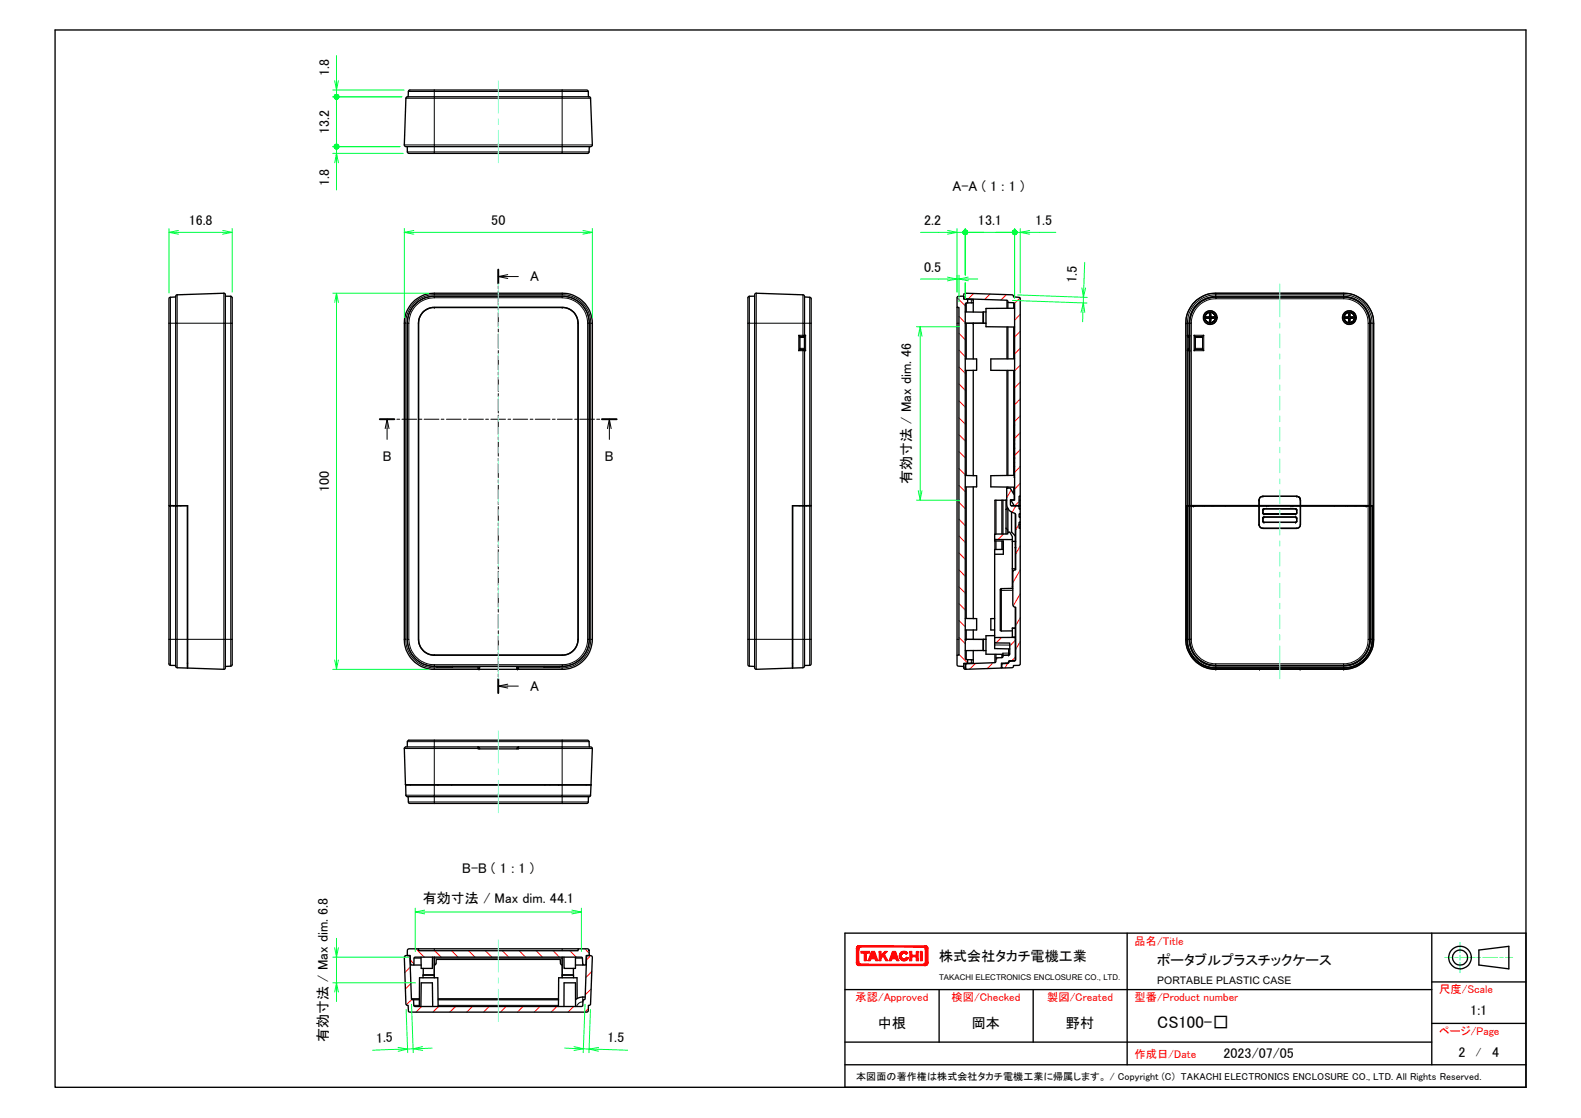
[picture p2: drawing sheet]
<svg xmlns="http://www.w3.org/2000/svg" width="297mm" height="210mm" viewBox="0 0 297 210" stroke-linecap="round" stroke-linejoin="round" font-family="sans-serif">
<g fill="none" stroke="#f00" stroke-width=".19">
<path d="M179.8 55.9l1.6 1.5M180.2 59.4l1.2 1.2M182.9 55.1l-1 1M186 55.2l-1 1.1M189.1 55.3l-1.1 1.1M191.6 56l-1 1M191.7 59.1l-1.1 1M180.2 78.5l1.2 1.2M180.2 75.3l1.2 1.2M180.2 72.1l1.2 1.2M180.2 68.9l1.2 1.2M180.2 65.8l1.2 1.2"/>
<path d="M180.2 62.6l1.2 1.2M191.7 78.1l-1.1 1.1M191.7 74.9l-1.1 1.1M191.7 71.8l-1.1 1M191.7 68.6l-1.1 1.1M191.7 65.4l-1.1 1.1M191.7 62.2l-1.1 1.1M180.2 97.5l1.2 1.2M180.2 94.3l1.2 1.2M180.2 91.2l1.2 1.2M180.2 88l1.2 1.2M180.2 84.8l1.2 1.2"/>
<path d="M180.2 81.6l1.2 1.2M190 92l-.9 1.5M190.9 95l-.7 1.2M191.5 98.4l-.7 1.1M191.5 94.2l-.8 .8M191.7 90.8l-1.1 1.1M191.7 87.6l-1.1 1.1M191.7 84.5l-1.1 1M191.7 81.3l-1.1 1.1M191.7 98.1h.1M180.2 119.7l1.2 1.2M180.2 116.5l1.2 1.2"/>
<path d="M180.2 113.4l1.2 1.2M180.2 110.2l1.2 1.2M180.2 107l1.2 1.2M180.2 103.8l1.2 1.3M180.2 100.7l1.2 1.2M188.1 119.7l-1 1.1M188.5 100.3l-1 1M191.7 111.5l-1.3 2.3M191.7 102.6l-.9 1.4M191.7 116l-.9 1.5M191.7 107l-1.4 2.5M180.2 122.9l1.6 1.6"/>
<path d="M183.3 124.6l-1.1 1.1M186.6 124.5l-1.1 1.1M187.5 123.5l-.4 .5M189.3 124.6l-.5 .9M190.8 120.3l-1.1 1M190.8 123.4l-.7 .7M191.7 120.5l-.9 1.5M78.2 178.2l1.5 1.6M81.7 178.6l1.2 1.2M84.9 178.6l1.2 1.2M88 178.6l1.2 1.2M91.2 178.6l1.2 1.2"/>
<path d="M94.4 178.6l1.2 1.2M97.6 178.6l1.1 1.2M100.7 178.6l1.2 1.2M103.9 178.6l1.2 1.2M107.1 178.6l1.2 1.2M109.9 178.2l.8 .8M111 179.5l-.8 .8M77.1 181.6l-1.1 1.1M77.1 180.3l.7 .7M77.2 184.7l-1 1M77.4 187.7l-1.1 1M79.2 189l-1 1.1"/>
<path d="M82.4 189l-1.1 1.1M85.6 189l-1.1 1.1M88.7 189l-1 1.1M91.9 189l-1 1.1M95.1 189l-1.1 1.1M98.3 189l-1.1 1.1M101.4 189l-1 1.1M104.6 189l-1.1 1.1M107.8 189l-1.1 1.1M109.5 181l.3 .3M110.5 189.5l-.6 .6M111.1 185.8l-1.1 1"/>
<path d="M111.2 182.5l-1.1 1.1"/>
</g>
<g fill="none" stroke="#000" stroke-width=".19">
<path d="M76.3 18.5h5.3v8.7M76.7 17.2h4.9M81.6 17.2v1.3h24v8.7M81.6 16.9v.3M81.6 17.2h24M105.6 17.2v1.3h5.4M105.6 16.9v.3M105.6 17.2h4.9M76 27.2h5.6M76.5 28.5h5.1v.3M81.6 27.2h24M81.6 27.2v1.3h24v.3"/>
<path d="M105.6 27.2v1.3h5.1M105.6 27.2h5.7M33.3 55.4v5.3h-1.3v-4.9M42.1 55.1v5.6M43.3 55.6v5.1h-1.2M81.6 55.4a5.5 5.5 0 0 0-5.4 5.3h-.2M81.6 55.1v.3h24M81.6 55.9v-.2a4.9 4.9 0 0 0-5.1 5M81.6 55.9h24M81.6 55.9a4.8 4.8 0 0 0-4.8 4.8M81.6 55.6h24v.3M81.6 57.7h.1"/>
<path d="M93.6 50.6v2.7M93.6 53.7v.5M93.6 54.7v2.6M93.6 57.7v.6M93.6 58.7v2.6M93.6 51.9h3.8M95.4 51.6l-1.8 .3 1.8 .4M105.6 55.1v.2a5.5 5.5 0 0 1 5.4 5.4M105.6 55.6a5.1 5.1 0 0 1 5.1 5.1h-.3M105.6 55.9a4.8 4.8 0 0 1 4.8 4.8M105.6 57.7h.1M140.8 55.6v5.1h-.3"/>
<path d="M142.1 55.1v5.6M150.9 55.4v5.3h-8.8M152.1 55.8v4.9M181.6 56.9v1.7M182.5 56.2v.7M189.2 56.4v1.5M190.4 56.9v1M226.7 59.5v.3zM227.2 59.5v.1M227.2 59.7v.1M227.2 59.4h.1M227.2 59.9h.1"/>
<path d="M227.3 59h.2M227.4 59.4h.1M227.4 59.9h.1M227.6 59.5v.1M227.6 59.7v.1M228 59.5v.3M228.1 59.5v.3M228.4 55.1v.3h24.1v.2M228.4 55.8h.1M228.4 55.8a4.8 4.8 0 0 0-4.8 4.9M228.4 56.1a4.6 4.6 0 0 0-4.6 4.6h-.2M228.4 55.8h24.1"/>
<path d="M228.4 55.8v.3h24.1M228.4 55.6a5.1 5.1 0 0 0-5 5.1M228.4 55.1a5.6 5.6 0 0 0-5.6 5.6M228.4 55.6v-.1a5.2 5.2 0 0 0-5.3 5.2h-.3M228.4 55.1h.1M228.4 55.6h24.1M228.4 55.1h24.1M252.5 55.1v.3a5.2 5.2 0 0 1 5.2 5.3h-.2M252.5 55.8h.1M252.5 55.8a4.9 4.9 0 0 1 4.9 4.9M252.5 55.6a5.1 5.1 0 0 1 5 5.1M252.5 55.8v.3a4.6 4.6 0 0 1 4.5 4.6"/>
<path d="M252.5 55.1h.1M252.5 55.1a5.6 5.6 0 0 1 5.6 5.6M252.8 59.5v.3M252.9 59.5v.3M253.3 59.5v.1M253.3 59.7v.1M253.4 59.4h.1M253.4 59.9h.1M253.4 59h.2M253.6 59.4h.1M253.6 59.9h.1M253.7 59.5v.1"/>
<path d="M253.7 59.7v.1M254.2 59.5v.3zM31.7 60.7h.3v34.3M42.1 60.7h-8.8v59.4h-1.3M42.1 60.7v59.4M43.6 60.7h-.3v59.4h-1.2M71.3 78.7h2.8M72.7 78.7v3.8M74.6 78.7h.5M75.5 78.7h2.8M76.2 60.7v59.4h-.2M76.5 60.7h.1"/>
<path d="M76.8 60.7h-.3v59.4M76.8 60.7v59.4M78.6 60.7h.1M78.7 78.7h.6M79.7 78.7h2.8M82.9 78.7h.5M83.9 78.7h2.7M87.1 78.7h.5M88.1 78.7h2.7M91.2 78.7h.6M92.2 78.7h2.8M93.6 61.8v.5"/>
<path d="M93.6 62.8v2.6M93.6 65.8v.6M93.6 66.8v2.6M93.6 69.9v.5M93.6 70.9v2.6M93.6 73.9v.6M93.6 74.9v2.7M93.6 78v.5M93.6 79v2.6M95.4 78.7h.5M96.4 78.7h2.7M99.6 78.7h.5"/>
<path d="M100.6 78.7h2.7M103.8 78.7h.5M104.7 78.7h2.8M108 78.7h.5M108.6 60.7h.1M108.9 78.7h2.8M110.4 60.7v59.4M110.7 60.7v59.4M111.3 60.7h-.3v59.4M112.1 78.7h.6M113.1 78.7h2.8M114.5 78.7v3.8"/>
<path d="M142.1 60.7h-1.3v59.4M142.1 60.7v59.4M150.1 63l.4 .2-.2 .2 .2-.2-.2 .2zM150.1 65.9h.8v54.2h-8.8M150.3 65.4h.8M150.3 65.4l.2 .2-.4 .3M150.3 65.4l.2 .3M150.5 65.7h.1M150.5 65.7l-.2-.3-.2 .5M150.5 65.7h.4M150.9 63.2h-.4M150.9 63h.2l-.2 .2z"/>
<path d="M150.9 63.2h.2v2.5h-.2M150.9 63.2h.1M150.9 65.7h.1M151.1 63.4h-.8v2M151.1 63h.3v2.9h-.3M152.1 60.7h-1.2v2.3h-.8v2.9M152.1 60.7h.3M152.1 60.7v34.3M179.8 60.7h.4M181.4 60.7h.2M181.6 60.7v6.7M181.6 69.6v19.7"/>
<path d="M181.6 60.7h3.6M189.2 61.4v6M189.2 69.6v19.7M190.4 61.4v6M190.4 69.6v19.7M222.8 60.7h.1M222.8 60.7v59.4M223.1 63l.2 .4zM223.1 65.9v54.2h-.3M223.3 63.2v.2M223.3 65.7v-.3l-.2 .5M223.3 65.7h.1"/>
<path d="M223.3 63.4h.2M223.3 65.7l-.2 .2M223.3 63.4v2.3M223.3 63.2h.2M223.3 65.4h.2M223.3 63.2h.1M223.4 65.7h.1M223.4 60.7h-.3v5.2M223.4 60.7l.1 5.2h-.1M223.4 65.9v54.2M223.5 60.7h.1M223.5 65.6l-.2 .1"/>
<path d="M223.6 60.7v34.3M223.8 60.7v34.3M224.3 63h1.9v2.9h-1.9zM224.5 63.2h.1M224.5 65.6h.1M224.5 65.4l.1 .2M224.5 63.4h.1M224.6 63.2h1.1M224.6 65.6l1.1 .1M224.6 63.2v.2M224.6 63.4v2h1.3M225.7 63.2l.3 .2v2"/>
<path d="M225.7 63.2l.2 .1v2.1M225.7 63.2h.1M225.7 65.7l.3-.3 .2 .5zM225.7 63.2h-1.2v2.5h1.2M225.9 65.4h.1M225.9 65.4l-.2 .3M226.2 63l-.5 .2M226.2 63l-.2 .4h-1.4M227.3 60.3h.2M253.4 60.3h.2M257.5 60.7v59.4h.3v-59.4h.3M258.1 60.7h.1"/>
<path d="M258.1 60.7v59.4M32 95v25.1M32.8 95h.1M33.7 95h.1M34.1 95h.1M72.4 80.5l.3-1.8 .4 1.8M93.6 82v.6M93.6 83v2.7M93.6 86.1v.5M93.6 87.1v2.6M93.6 90.1v.6M93.6 91.1v2.6"/>
<path d="M93.6 94.2v.5M93.6 95.1v2.7M93.6 98.2v.6M93.6 99.2v2.6M114.1 80.5l.4-1.8 .3 1.8M150 95h.1M150.4 95h.1M151.3 95h.1M152.1 95v25.1h.3M181.6 91.5v24.7M186.9 94v6.3M188.2 94v6.3"/>
<path d="M189.2 91.5v.2M190.4 91.5v1.2M190.4 93.9h.1M190.6 83.8h.1M190.6 80.2h.1M190.6 89.3h.1M190.6 84.7h.1M191.5 93.9h.2M191.5 98.5h.2M223.6 95v25.1h.2v-25.1M224 95h.1M224.2 95h.1"/>
<path d="M224.4 95h.1M224.6 95h.1M236.6 93.9h.1M236.6 98.5h.1M237.3 93.2h.1M237.3 96.3h.1M237.3 97.3h.1M237.3 97.9h.1M237.3 95.8h.1M237.3 99.2v.1M237.5 97.1h.1M237.5 98.1h.1"/>
<path d="M237.5 95.6h.1M237.5 96.5h.1M238.3 95h4.2M243.4 98.1h.1M243.4 97.1h.1M243.4 96.5h.1M243.4 95.6h.1M243.6 93.2h.1M243.6 97.9h.1M243.6 97.3h.1M243.6 96.3h.1M243.6 95.8h.1"/>
<path d="M243.6 99.2v.1M244.3 93.9h.1M244.3 98.5h.1M256.2 95h.1M256.4 95h.1M256.5 95h.1M256.7 95h.1M256.9 95h.1M257 95v25.1M257 95v-34.3h.3v34.3M257.3 95v25.1M93.6 102.3v.5"/>
<path d="M93.6 103.3v2.6M93.6 106.3v.6M93.6 107.3v2.6M93.6 110.4v.5M93.6 111.4v2.6M93.6 114.4v.6M93.6 115.4v2.6M93.6 118.5v.5M93.6 119.5v2.6M181.6 118.3v1.8M186.9 101.6v1.6M188.1 110.6v.3h-.2"/>
<path d="M188.2 101.6v1.6M190.2 110.2h.1M190.2 118h.6M190.3 110.9h-2.2v7.6M190.8 102.9h.1M31.7 120.1h.3M32 120.1v4.9M42.1 120.1v5.6M42.1 120.1h-8.8v5.3M43.6 120.1h-.3v5M76.2 120.1a5.4 5.4 0 0 0 5.4 5.3v.3M76.5 120.1h.1"/>
<path d="M76.5 139.3h5.1v1.3M76.8 120.1a4.8 4.8 0 0 0 4.8 4.7M76.8 120.1h-.2a5 5 0 0 0 4.1 5l.9 .1M78.6 120.1h.1M81.6 125.4h8.2M81.6 124.8v.3l24 .1M81.6 139v.3h24v1.3M81.6 124.8h24M81.6 123v.1M89.8 125.4h.3l-.1 .2M89.8 125.4v.3M89.8 125.2v.2"/>
<path d="M90.1 125.4h.1M90.1 125.2v.2M93.6 122.5v.6M93.6 123.5v2.6M93.6 126.6v.5M93.6 127.5v2.7M93.6 128.9h3.8M95.4 128.5l-1.8 .4 1.8 .3M97.1 125.4h.3v.3M97.1 125.4l.1 .2M97.1 125.4h.1M97.1 125.2v.2"/>
<path d="M97.4 125.2v.2h8.2v.3M105.6 124.8a4.8 4.8 0 0 0 4.8-4.7h.2a4.8 4.8 0 0 1-5 5zM105.6 139v.3h5.1M105.6 123v.1M108.6 120.1h.1M110.7 120.1h.1M111.3 120.1h-.3a5.3 5.3 0 0 1-5.4 5.3M140.5 120.1h.3M140.8 120.1v5M140.8 120.1h1.3M142.1 120.1v5.6M152.1 125v-4.9h-1.2v5.3"/>
<path d="M179.8 120.1h.4M181.1 125.4h.3v.3M181.4 120.1h.2M181.4 124.7v.7M181.6 120.1h3.6M181.6 122.2v1.7M181.6 120.1h.1M182.5 123.9v.6M186.9 121.1l2.8 .1M186.9 122.9v1.6M188.2 122.9v.6M189.3 124.5v.1"/>
<path d="M189.5 123h.1M189.5 123l-1.1 .1M189.5 122.7a.19 .19 0 0 1 .2 .2 .19 .19 0 0 1-.2 .1zM189.5 121.9v.8h-1.1M189.7 124.1v.1M190.6 124.1v.1M190.8 120.1h.1M222.8 120.1h.1M222.8 120.1a5.6 5.6 0 0 0 5.6 5.6M223.4 120.1h-.2a5.2 5.2 0 0 0 5.2 5.3v.3M223.4 120.1a5 5 0 0 0 5 5M223.5 120.1a5 5 0 0 0 4.9 4.9"/>
<path d="M223.8 120.1a4.6 4.6 0 0 0 4.6 4.6v.3M228.4 125.1h24.1M228.4 125.7h.1M228.4 125.1v.3h24.1v.3M228.4 125h.1M228.4 125.7h8.2M228.4 124.7h24.1v.3M228.4 125h24.1M236.6 125.7h.1M244.2 125.7h.1M244.3 125.7h.1M252.5 125h.1"/>
<path d="M252.5 125.7h.1M257.3 120.1h.1M257.3 120.1h-.3a4.6 4.6 0 0 1-4.5 4.6M257.3 120.1a4.9 4.9 0 0 1-4.8 4.9M257.5 120.1a5 5 0 0 1-5 5M258.1 120.1h-.3a5.2 5.2 0 0 1-5.3 5.2v-.2M258.1 120.1h.1M258.1 120.1a5.6 5.6 0 0 1-5.6 5.6h-8.2M76 140.6h5.6M76.3 149.4h5.3v1.2M76.7 150.6h4.9M81.6 150.6h24"/>
<path d="M81.6 140.6v8.8h24v1.2M81.6 140.6l8.2 .1M81.6 150.6v.3M89.8 140.3a.2 .2 0 0 0 0 .3 .2 .2 0 0 0 .3 0M97.4 140.3v.1a.19 .19 0 0 1 0 .2 .19 .19 0 0 1-.3 0M103.3 147.4h.1M105.6 140.6l-8.2 .1M105.6 140.6h5.7M105.6 150.6v.3M105.6 140.6v8.8h5.4M105.6 150.6h4.9M77.8 180h1.3"/>
<path d="M81.6 179.8v.2M81.6 180h.1M81.6 180h24M81.6 178.2v.4M81.6 180v3.6M105.6 179.8v.2M105.6 178.2v.4M105.6 180v3.6M108.1 180h1.3M77.3 187.6h1.5M77.7 188.8h1.1M82.3 187.6h22.6"/>
<path d="M82.3 188.8h22.6M109.5 187.3v.9M109.5 188.2h-.5l-.3 .3-.4 .5"/>
<circle cx="151" cy="65.8" r=".16"/>
<circle cx="223.2" cy="65.8" r=".15"/>
<circle cx="223.3" cy="63.1" r=".16"/>
</g>
<g fill="none" stroke="#000" stroke-width=".25">
<path d="M10.3 5.6h276.4v198.6h-276.4zM76.4 18.2h33.8a.56 .56 0 0 1 .8 .3l.3 8.7a.75 .75 0 0 1-1 .3h-31a9.8 9.8 0 0 1-3.3-.1l.3-8.9zM76.7 18.2v-1.1l.3-.2h33.3l.2 .3 .1 1M76.5 27.5v1l.3 .3h33.6l.3-.2v-1.1M33 55.8l-1.1 .1-.2 .2v38.9h1.6M42.3 55.6l1.2 .1 .1 .2v68.9l-.1 .3-1.2 .1M77.6 56.7a5.6 5.6 0 0 1 4-1.6h24a5.7 5.7 0 0 1 5.7 5.6v59.4a5.7 5.7 0 0 1-5.7 5.6h-24a5.6 5.6 0 0 1-5.6-5.6v-59.4a5.4 5.4 0 0 1 1.6-4zM78 57.1a5 5 0 0 1 3.6-1.5h24a5.1 5.1 0 0 1 5.1 5.1v59.4a5.1 5.1 0 0 1-5.1 5.1h-24a5.1 5.1 0 0 1-5.1-5.1v-59.4a4.9 4.9 0 0 1 1.5-3.6zM79.5 58.6l.8-.6 1-.3h24.3a2.96 2.96 0 0 1 3 3v59.4a3 3 0 0 1-3 3h-24a2.96 2.96 0 0 1-3-3v-59.4l.2-1zM79.5 58.6l1.1-.7 1-.2h24a2.93 2.93 0 0 1 3 3v59.4a2.96 2.96 0 0 1-3 2.9h-24a3 3 0 0 1-3-2.9v-59.4l.2-1zM141.8 55.6l-1.1 .1-.2 .2v68.9l.2 .3 1.1 .1M151.1 55.8l1.1 .1 .2 .2v38.9h-1.3"/>
<path d="M179.8 57.7v65.4M179.9 55.7l1.2-.1v.6h.7v.7h-.3l-.1 .2v66.6l.2 .2h.2v.7h-.7v.6l-1.1-.1-.2-.3v-1.7l.4-.1v-65.3h-.4zM181.1 55.2l9.1 .2 .2 .1v.3h1l.3 .2v37.2h-.2v1.8h-1l-.6-1.1h.7v-36.9l-.2-.1-1-.1-.1-.3-.1-.1-8.1-.3zM181.4 58.6h3.3v2.1h-3.3M181.8 56.2h1.1v.7M182.9 56.9h-1.1M182.9 56.2h.1M182.9 56.9v1.7M185.2 58.6h-.4v2.1h.4M189.4 56.8v1.1M190.6 57.9h-5.4v3.5h5.4M226.7 59.8h.1"/>
<path d="M226.7 59.8h.5l.1 .5v-.3M226.7 59.5h.1M226.7 59.5l.3 .1M227 59.7l-.3 .1M227 59.6v.1M227 59.7l.3 .1v.2M227.3 59v.3M227.3 58.9v.1M227.3 58.9l-.1 .6h-.5M227.3 59.3v.2l-.3 .1M227.3 59.3h.1M227.4 59.3l.1 .2 .3 .1"/>
<path d="M227.5 59l-.1 .3M227.5 58.9v.6h.6l-.4 .1M227.5 58.9v.1M227.7 59.7l.4 .1h-.6v.5l-.1-.3M227.8 59.6v.1M227.8 59.7l-.3 .1-.1 .2M253.1 59.6v.1M253.1 59.7l-.3 .1h.5l.1 .5v-.3M253.1 59.7l.3 .1v.2M253.4 58.9v.1M253.4 58.9l-.1 .6h-.5l.3 .1M253.4 59v.3"/>
<path d="M253.4 59.3h.2M253.4 59.3v.2l-.3 .1M253.6 59.3v.2l.3 .1M253.6 59v.3M253.6 58.9v.1M253.6 58.9v.5l.6 .1M253.9 59.6v.1M253.9 59.7l-.3 .1v.2M253.9 59.7l.3 .1M254.2 59.8h.1M254.2 59.5h.1M254.2 59.5l-.3 .1"/>
<path d="M254.2 59.8h-.6v.5v-.3M150.5 65.6h.6M150.5 63.2h.6M150.9 65.7l.2 .2M151.1 63l-.2 .2M151.1 63v-7a.45 .45 0 0 0-.2-.6l-9-.3a15.5 15.5 0 0 0-.1 4.2v65.8a.4 .4 0 0 0 .3 .6l8.8-.3a.71 .71 0 0 0 .2-.9v-58.6M151.1 63h.1M151.1 65.7h.1M151.1 65.9h.1M151.1 63.2h.1M151.1 63.2v2.5M151.1 65.7l.3 .2"/>
<path d="M151.4 63l-.3 .2M181.4 67.4h2.1v2.2h-2.1M182.9 60.7h.1M182.9 60.7v6.7M182.9 69.6v19.7M189.4 61.4v6M189.4 69.6v19.7M190.6 67.4h-4.4v2.2h4.4M190.6 79.8v3.6M223.5 65.9h.1M223.5 63v-2.3a4.9 4.9 0 0 1 4.9-4.9h24.1a5 5 0 0 1 4.9 4.9v59.4a4.9 4.9 0 0 1-4.9 4.9h-24.1a4.9 4.9 0 0 1-4.9-4.9v-54.2M223.5 63h.1"/>
<path d="M223.5 65.8v.1M223.5 63v2.9M224.3 63l.2 .2v2.5l-.2 .2M227.3 60h.1M253.4 60h.2M32.6 95h.1M32.7 95h.1M33 95h2.2v30.5l-1.9-.1a1.02 1.02 0 0 1-.3-1.2zM33.3 95h2v30.5l6.8 .2a.73 .73 0 0 0 .2-1v-69.2a.31 .31 0 0 0-.2-.4l-8.8 .3-.3 .2v39.4h-1.3v29.2a.61 .61 0 0 0 .3 .8h1M33.9 95h.1M150.2 95h.1M150.9 95h-2v30.5"/>
<path d="M150.9 95h.2M151.1 95h1.3v29.2a.61 .61 0 0 1-.3 .8h-1M151.5 95h.1M151.6 95h.1M181.4 89.3h2.1v2.1l-2.1 .1M182.9 91.5v24.7M186.9 94h.2M187.1 94v6.3M188.4 94h-1.3M188.4 94v6.3M189 93.9h.1M189 93.9v1.8"/>
<path d="M189 99.2v1.1M189 93.9l-.6 .1M189 95.7v3.5M189 99.2l.4 .4M189.1 91.7h.7l.8 1.3v.9h-.8l.1 1 .2 .1h1.4v.6h.2v.9h-.2v.6h.2v1h-.2v1.1l.2 .1v25.5l-.3 .2h-1v.2l-.2 .2-2 .1v-.8l1.2-.1 .3-.4 1-.1 .1-.3v-9.7l-.4-.2-.1-.4v-5.9l.1-.4 .4-.2v-10.5a2.02 2.02 0 0 1-1.7-1.9zM189.3 95.4l-.3 .3M189.4 91.5v.2M189.4 95.5v4.4M189.8 93.9h.1M190.1 95h.1M190.1 96.2v3.7l.7 .7M190.1 95h.4"/>
<path d="M190.6 89.3h-4.4v2.1l4.4 .1M190.6 84.2h.1M190.6 83.4h.1M190.6 87.6h.1M190.6 86.8h.1M190.6 85.4h.1M190.6 85.9h.1M190.6 86h.1M190.6 86.2h.1M190.6 85.2h.1M190.6 85.3h.1M190.6 84.3h.1"/>
<path d="M190.6 85.1h.1M190.6 82.7h.1M190.6 81.9h.1M190.6 83.4v.8M190.6 84.3v5.3M190.6 84.2v.1M190.8 95h.1M190.8 96.5v5.2M191.5 95h.2v.6M191.7 93.2v1.8h-.2M191.7 98.1v1.2M191.7 96.5v.6"/>
<path d="M223 95h34.9M223 95h.1M223 95v25.1a5.4 5.4 0 0 0 5.4 5.4h24.1a5.4 5.4 0 0 0 5.4-5.4v-25.1M223 95h.4M223.8 95h-.3h33.9h-.4M223.9 95h.3M223.9 95h.1M224 95h.2M224.2 95h.1M224.2 95h.4h-.2M226 95h2.1M226 95h.1"/>
<path d="M226.3 95h.1M227.7 95h.1M228.1 95h.1M230.2 95h7.8M230.2 95h.1M236.6 95h.1M236.6 95v3.5M236.6 93.9v1.1M236.6 98.5l.2 .6 .5 .1h6.5l.4-.2 .1-.5M237.3 97.2l6.1-.1 .2 .2v.6l-.2 .2h-5.9l-.2-.1zM237.5 96.5h5.9h-5.9M237.5 96.5l-.2-.1v-.7l.1-.1h6.1l.1 .2v.5l-.2 .2"/>
<path d="M238 95h.1M238.3 95h.1M242.5 95h.1M242.9 95h.1M243.6 93.2h-6.3l-.6 .3-.1 .4M243.6 93.2l.6 .3 .1 .4-.1-.4zM244.3 93.9v1.1h-7.7v-1.1M244.3 95h.1M244.3 98.5l-.1 .5-.6 .3h-6.3l-.6-.3-.1-.5M244.3 95v3.5M250.7 95h.1M252.8 95h2.1"/>
<path d="M252.8 95h.1M253.2 95h.1M254.6 95h.1M256.4 95h-.2h.5M256.5 95h.2M256.7 95h.2M256.7 95h.1M256.9 95h.1h-.3M256.9 95h.1M257.5 95h.4M257.9 95h.1M181.4 116.2h2.1v2.1h-2.1"/>
<path d="M182.9 118.3v1.8M186.9 100.3h2.5v-.4h.3l.5 .9v.5h-3.3zM186.9 104.1v15.6M186.9 101.3v.3h1.6v2.5h-1.6M186.9 119.4h-1.7v3.5h3.2M186.9 116.2h-.7v2.1h.7M187.1 101.6v1.6M188.4 101.6v1.6M188.5 103.2h-1.6v.9M190.2 101.3v.4M190.2 110.5h.1M190.2 101.7h.6"/>
<path d="M190.2 106.8h.6M190.2 119.7h.1M190.2 101.7v5.1M190.2 110.5l-2.1 .1-.2 .1v7.7l.2 .1h2.1M190.2 106.8v3.7M190.2 119.7h.6M190.8 114.1v3.9M190.8 119.7h.1M190.8 101.7v1.1M190.8 118v1.7M190.8 102.8h.1M190.8 101.7h.1"/>
<path d="M190.8 118h-.6v1.7M190.8 102.8v4.2M35.2 124.6h.1M82.1 125.2v.1h2.9M85 125.2v.1M90 125.6l-.2 .1M90 125.6h.1M90.1 125.2l-.1 .4M97.1 125.2l.1 .4M97.2 125.6h.1M97.2 125.6l.2 .1M102.2 125.3h2.9v-.1v.1"/>
<path d="M102.2 125.2v.1M102.3 125.2l-.1 .1M148.9 124.6h.1M181.1 125.2v.4l.3 .1M181.1 124.7h.3M181.4 120.1h3.3v2.1h-3.3M181.4 124.7l5.6-.3 .1-.9h1.2l.1-.4 1.2-.1 .1-2.2h-2.8v-1.1h3.9v4.3l-.2 .1h-.9l-.4 .4-1.2 .1v.9l-6.7 .2zM181.8 123.9h1.1M182.9 123.9v.6l-1.1 .1M182.9 122.2v1.7M185.2 120.1h-.4v2.1h.4M186.9 120.8v1l2.8 .1"/>
<path d="M187.1 122.9v.6M188.2 124.6v.1M188.4 122.7v.4M188.4 123.1h.1M189 124.5v.1M189.6 124.2v.1M236.6 125.7h15.9a5.6 5.6 0 0 0 5.6-5.6v-59.4a5.6 5.6 0 0 0-5.6-5.6h-24.1a5.6 5.6 0 0 0-5.6 5.6v59.4a5.6 5.6 0 0 0 5.6 5.6h8.3M76.2 147.4l-.2-7a9.8 9.8 0 0 1 3.3-.1h31.4a.45 .45 0 0 1 .6 .3l-.3 6.8M76.2 147.4h.1M76.2 147.4h34.8M76.5 140.3l.1-1.1 .2-.2h28.8h4.9l.2 .3v1M76.7 149.6v1.1l.3 .2h33.3l.2-.2 .1-1.1"/>
<path d="M77.1 147.4h.1M82.2 147.4h.1M82.3 147.4h.1M84.9 147.4h.1M89.8 140.3l.3 .2v.2M89.8 140.7h7.6M97.4 140.3l-.2 .1-.1 .3M102.4 147.4h.1M104.9 147.4h.1M105 147.4h.1M110.1 147.4h.1M111 147.4h.1"/>
<path d="M111 147.4v2a.69 .69 0 0 1-1 .2h-33.5l-.2-.2-.1-2M76 179.6l.2-.1h.8l.3 8.1 .4 .2v1l.3 .2h31.3l.2-.1v-1.1l.4-.1v-.1l.3-8.1h.8l.3 .3-.3 8.9-.4 .1-.1 1.1-.2 .2h-33.4l-.2-.3v-1h-.3l-.1-.2zM76.6 178.3l2-.1v.4h30v-.4h1.8l.3 .2v1.1h-.6v1.8h-.6l-.1-1.3-.2-.2h-31.2l-.2 .2v1.3h-.7v-1.8h-.6zM78.6 178.2h30M79.1 179.8v2.1h2.1l.1-2.1M81.6 179.8v3.3h-2.1v-1.2M105.6 179.8v3.3h2.1v-1.2M106 179.8v2.1h2.1v-2.1M211.8 175.3v24.7M269 175.3v24.7M277.9 178.4l5.6-.7v4.3l-5.6-.7zM286.7 175.3h-128v28.9h128"/>
<path d="M77.7 187.8h1.1M77.8 181.3h1.3M78.8 189v-5.4h3.5v5.4M79.1 189v-4.4h2.1l.1 4.4M79.5 183.6v-.4h2.1v.4M81.6 181.3l.3-.2 .1-.9h23.3v.8l.3 .3M82.3 187.8h22.6M105.6 183.6v-.4h2.2v.4M106 189v-4.4h2.1v4.4M108.1 181.3h1.4M108.4 187.5v-3.9h-3.4l-.1 5.4M109.9 187.3h-1l-.8 .5"/>
<path d="M158.7 195.7h110.3M158.7 185.9h110.3M158.7 200h128M176.4 185.9v9.8M194.1 185.9v9.8M269 192.2h17.7M269 184.4h17.7"/>
<circle cx="227.4" cy="59.7" r="1.23"/>
<circle cx="227.4" cy="59.7" r="1.29"/>
<circle cx="227.4" cy="59.7" r=".99"/>
<circle cx="253.5" cy="59.6" r="1.28"/>
<circle cx="253.5" cy="59.7" r="1.24"/>
<circle cx="253.5" cy="59.6" r="1"/>
<circle cx="274.3" cy="179.9" r="1.41"/>
<circle cx="274.3" cy="179.9" r="2.12"/>
</g>
<g fill="#f00" stroke="#f00" stroke-width=".19">
<path d="M173.8 178.3l.5 2.6-.5-.2z"/>
<path d="M173.8 180.7l.5 .2-.5-.1z"/>
<path d="M173.8 180.8l.5 .1h-.5z"/>
<path d="M173.8 180.9h.5v.1z"/>
<path d="M173.7 181h.6z"/>
<path d="M173.7 181h.6v.1z"/>
<path d="M173.7 181l.6 .1z"/>
<path d="M173.5 181.1h.8z"/>
<path d="M173.4 181.1l.7 .2z"/>
<path d="M173.5 181.1l.7 .1-.1 .1z"/>
<path d="M173.5 181.1h.8l-.1 .1z"/>
<path d="M173.4 181.1l.7 .2-.3 .1z"/>
<path d="M161.8 181.1h11.6l.4 .3z"/>
<path d="M161.4 181.4l.4-.3 12 .3z"/>
<path d="M161.1 181.3l.7-.2-.4 .3z"/>
<path d="M161.1 181.3l.3 .1z"/>
<path d="M161.1 181.3l.7-.2z"/>
<path d="M161 181.2l.7-.1-.6 .2z"/>
<path d="M161 181.1h.7l-.7 .1z"/>
<path d="M161 181.1h.7z"/>
<path d="M161 181.1h.6z"/>
<path d="M160.9 181h.6l-.5 .1z"/>
<path d="M160.9 181h.6z"/>
<path d="M160.9 180.9h.6l-.6 .1z"/>
<path d="M160.9 180.9l.5-.1 .1 .1z"/>
<path d="M160.9 180.9l.5-.2v.1z"/>
<path d="M161.4 178.3v2.4l-.5 .2z"/>
<path d="M160.9 178.1l.5 .2-.5 2.6z"/>
<path d="M160.9 178.1l.5 .1v.1z"/>
<path d="M160.9 178.1h.6l-.1 .1z"/>
<path d="M160.9 178l.6 .1h-.6z"/>
<path d="M160.9 178h.6z"/>
<path d="M161 177.9l.5 .1h-.6z"/>
<path d="M161 177.9h.6z"/>
<path d="M161 177.9h.7z"/>
<path d="M161.1 177.7l.7 .2z"/>
<path d="M161 177.8l.1-.1 .6 .2z"/>
<path d="M161 177.8l.7 .1h-.7z"/>
<path d="M161.1 177.7l.3-.1 .4 .3z"/>
<path d="M161.4 177.6l12 .3h-11.6z"/>
<path d="M161.4 177.6h12.4l-.4 .3z"/>
<path d="M173.4 177.9l.4-.3 .3 .1z"/>
<path d="M173.8 177.6l.3 .1z"/>
<path d="M173.4 177.9l.7-.2z"/>
<path d="M173.5 177.9l.6-.2 .1 .1z"/>
<path d="M173.5 177.9l.7-.1 .1 .1z"/>
<path d="M173.5 177.9h.8z"/>
<path d="M173.6 177.9h.7z"/>
<path d="M173.7 178l.6-.1v.1z"/>
<path d="M173.7 178h.6z"/>
<path d="M173.8 178.1l.5-.1v.1z"/>
<path d="M173.8 178.1h.5l-.5 .1z"/>
<path d="M173.8 178.2l.5-.1-.5 .2z"/>
<path d="M173.8 178.3l.5-.2v2.8z"/>
<path d="M161.1 177.7l.3-.1z"/>
<path d="M173.8 181.4l.3-.1z"/>
<path d="M162.8 179l.6-.3v.3z"/>
<path d="M161.8 178.7h1.6l-.6 .3z"/>
<path d="M161.8 178.7l1 .3h-.4z"/>
<path d="M161.8 178.7l.6 .3h-.6z"/>
<path d="M162.4 179l.4 1.4h-.4z"/>
<path d="M162.4 179h.4v1.4z"/>
<path d="M163.8 179.7h.5l.1 .4z"/>
<path d="M164.3 179.7l.6 .7-.5-.3z"/>
<path d="M164.3 178.7l.6 1.7-.6-.7z"/>
<path d="M163.7 178.7l.3 .4-.2 .6z"/>
<path d="M163.7 178.7l.1 1-.7 .7z"/>
<path d="M163.8 179.7l-.1 .4-.6 .3z"/>
<path d="M163.1 180.4l.6-.3-.2 .3z"/>
<path d="M163.7 178.7h.6l-.3 .4z"/>
<path d="M164.3 178.7v1l-.3-.6z"/>
<path d="M163.8 179.7l.6 .4h-.7z"/>
<path d="M164.4 180.1l.5 .3h-.4z"/>
<path d="M166.2 179.3l.2 1.1-.5-.8z"/>
<path d="M165.5 179.4l.7-.1-.3 .3z"/>
<path d="M165.5 179.4l.4 .2-.4 .4z"/>
<path d="M165.5 179.4v.6l-.3 .4z"/>
<path d="M165.5 180v.4h-.3z"/>
<path d="M166.2 179.3l.7 1.1h-.5z"/>
<path d="M166.2 178.7h.5l-.5 .6z"/>
<path d="M166.2 178.7v.6l-.7 .1z"/>
<path d="M165.2 178.7h.3v.7z"/>
<path d="M165.2 178.7l.3 .7-.3 1z"/>
<path d="M167.7 179.7h.5l.1 .4z"/>
<path d="M168.2 179.7l.7 .7-.6-.3z"/>
<path d="M168.3 178.7l.6 1.7-.7-.7z"/>
<path d="M167.7 178.7l.3 .4-.3 .6z"/>
<path d="M167.7 178.7v1l-.7 .7z"/>
<path d="M167.7 179.7l-.1 .4-.6 .3z"/>
<path d="M167 180.4l.6-.3-.1 .3z"/>
<path d="M167.7 178.7h.6l-.3 .4z"/>
<path d="M168.3 178.7l-.1 1-.2-.6z"/>
<path d="M167.7 179.7l.6 .4h-.7z"/>
<path d="M168.3 180.1l.6 .3h-.4z"/>
<path d="M170.2 179.2l.4-.2z"/>
<path d="M170.5 178.9l.1 .1-.4 .2z"/>
<path d="M170.2 179.2l.3-.3z"/>
<path d="M170.4 178.9h.1l-.3 .3z"/>
<path d="M170.4 178.9l-.2 .3z"/>
<path d="M170.3 178.8l-.1 .4z"/>
<path d="M170.3 178.8l-.2 .3z"/>
<path d="M170.2 178.7l.1 .1-.2 .2z"/>
<path d="M170.2 178.7l-.2 .3z"/>
<path d="M170.1 178.7l-.1 .3z"/>
<path d="M170 178.7v.3z"/>
<path d="M169.9 178.7h.1l-.1 .3z"/>
<path d="M169.9 178.7v.3z"/>
<path d="M169.8 178.7h.1v.3z"/>
<path d="M169.8 178.7l.1 .3z"/>
<path d="M169.8 178.7v.3z"/>
<path d="M169.7 178.7l.1 .3z"/>
<path d="M169.6 178.7h.1l.1 .3z"/>
<path d="M169.6 178.7l.1 .3z"/>
<path d="M169.5 178.7l.2 .3z"/>
<path d="M169.5 178.7l.1 .3z"/>
<path d="M169.5 178.8v-.1l.1 .3z"/>
<path d="M169.5 178.8l.1 .3z"/>
<path d="M169.4 178.8l.2 .3z"/>
<path d="M169.4 178.8l.1 .3z"/>
<path d="M169.3 178.8l.2 .3z"/>
<path d="M169.3 178.8l.2 .4z"/>
<path d="M169.3 178.8l.2 .4-.3-.3z"/>
<path d="M169.2 178.9l.3 .3z"/>
<path d="M169.2 179l.3 .2z"/>
<path d="M169.1 179l.4 .2z"/>
<path d="M169.1 179l.3 .3z"/>
<path d="M169.1 179l.3 .3-.3-.1z"/>
<path d="M169.1 179.2l.3 .1z"/>
<path d="M169 179.2l.4 .1z"/>
<path d="M169 179.2l.4 .2z"/>
<path d="M169 179.3l.4 .2z"/>
<path d="M169 179.3l.4 .2-.4-.1z"/>
<path d="M169 179.4l.4 .1z"/>
<path d="M169 179.4l.4 .1h-.4z"/>
<path d="M169 179.5h.4z"/>
<path d="M168.9 179.6l.5-.1z"/>
<path d="M168.9 179.6h.5l-.4 .1z"/>
<path d="M169 179.7l.4-.1z"/>
<path d="M169 179.7h.4l-.4 .1z"/>
<path d="M169 179.8l.4-.1z"/>
<path d="M169 179.9l.4-.1z"/>
<path d="M169 179.9l.4-.1-.4 .2z"/>
<path d="M169 180l.4-.2z"/>
<path d="M169 180l.4-.2-.3 .2z"/>
<path d="M169.1 180l.3-.2z"/>
<path d="M169.1 180l.3-.1z"/>
<path d="M169.1 180.1l.4-.2z"/>
<path d="M169.1 180.1l.4-.2-.3 .3z"/>
<path d="M169.5 179.9l-.3 .3z"/>
<path d="M169.2 180.2l.3-.2z"/>
<path d="M169.5 180l-.2 .2z"/>
<path d="M169.3 180.2l.2-.2-.1 .3z"/>
<path d="M169.5 180l-.1 .3z"/>
<path d="M169.6 180l-.2 .3z"/>
<path d="M169.6 180l-.1 .4-.1-.1z"/>
<path d="M169.6 180l-.1 .4z"/>
<path d="M169.6 180.1l-.1 .3z"/>
<path d="M169.7 180.1l-.1 .3h-.1z"/>
<path d="M169.7 180.1l-.1 .3z"/>
<path d="M169.7 180.1v.3z"/>
<path d="M169.8 180.1l-.1 .3z"/>
<path d="M169.8 180.1v.4l-.1-.1z"/>
<path d="M169.8 180.1v.4z"/>
<path d="M169.8 180.1l.1 .4z"/>
<path d="M169.9 180.1l.1 .3-.1 .1z"/>
<path d="M169.9 180.1l.1 .3z"/>
<path d="M170 180.1v.3z"/>
<path d="M170 180.1l.1 .3z"/>
<path d="M170 180.1l.2 .3h-.1z"/>
<path d="M170 180.1l.2 .3z"/>
<path d="M170.1 180l.2 .3z"/>
<path d="M170.1 180l.3 .3z"/>
<path d="M170.2 180l.2 .3z"/>
<path d="M170.2 180l.3 .2-.1 .1z"/>
<path d="M170.2 180l.3 .2z"/>
<path d="M170.2 179.9l.3 .3z"/>
<path d="M170.3 179.9l.2 .3z"/>
<path d="M170.3 179.9l.3 .2-.1 .1z"/>
<path d="M170.3 179.8l.3 .3z"/>
<path d="M170.3 179.8l.3 .2z"/>
<path d="M170.3 179.8l.4 .1-.1 .1z"/>
<path d="M170.3 179.8l.4 .1z"/>
<path d="M170.9 178.7h.4v.7z"/>
<path d="M170.9 178.7l.4 .7-.4 1z"/>
<path d="M171.3 179.4v.3l-.4 .7z"/>
<path d="M171.3 179.7v.7h-.4z"/>
<path d="M171.3 179.4l.8 .3h-.8z"/>
<path d="M171.3 179.4h.8v.3z"/>
<path d="M172.1 179.4l.4 1-.4-.7z"/>
<path d="M172.5 178.7v1.7l-.4-1z"/>
<path d="M172.1 179.7l.4 .7h-.4z"/>
<path d="M172.1 178.7h.4l-.4 .7z"/>
<path d="M172.9 178.7h.4v1.7z"/>
<path d="M172.9 178.7l.4 1.7h-.4z"/>
</g>
<path d="M271.5 179.8h1.4M273.3 179.8h.7M274.3 177v1.9M274.3 179.4v.9M274.3 179.8h2.8M277.5 179.8h.7M278.6 179.8h2.8M281.7 179.8h.7M282.8 179.8h1.4M274.3 180.8v1.9" fill="none" stroke="#0ff" stroke-width=".19"/>
<path d="M93.6 50.6v2.7M71.3 78.7h2.8M113.1 78.7h2.8M93.6 127.5v2.7" fill="none" stroke="#000" stroke-width=".36"/>
<g fill="none" stroke="#00ff3f" stroke-width=".19">
<path d="M62.5 16.9h13.4M62.5 18.2h13M62.9 15.2l.3 1.7 .4-1.7M63.2 10.4v7.8M63.2 18.6v8.5M62.5 27.5h12.7M62.5 28.8h13.3M62.9 30.6l.3-1.8 .4 1.8M63.2 27.5v8.2M31.7 42.9v12.1M31.7 43.6h11.9M33.5 43.3l-1.8 .3 1.8 .4"/>
<path d="M41.8 43.3l1.8 .3-1.8 .4M43.6 42.9v12M62.5 55.1h18.1M62.9 56.8l.3-1.7 .4 1.7M63.2 55.1v70.6M76 43.6h35.3M76 42.9v16.7M77.7 43.3l-1.7 .3 1.7 .4M109.5 43.3l1.8 .3-1.8 .4M111.3 42.9v16.7M172.9 43.6h8.5M178 52l1.8 .4-1.8 .3"/>
<path d="M178 43.3l1.8 .3-1.8 .4M179.8 42.9v12M180.2 51.7v5M181.4 42.9v8.8M181.4 53.1v2.9M181.8 43.6h8.4M181.9 52l-1.7 .4 1.7 .3M183.7 52.4h-10.8M190.2 56.4l14 .5M190.6 42.9v13.1M191.2 55.4l13.1 .5M191.7 42.9v12.1"/>
<path d="M193.5 43.3l-1.8 .3 1.8 .4M198.4 43.6h-7.8M203.1 58.7l.4-1.8 .3 1.8M203.3 54.1l.3 1.7 .4-1.7M203.8 49.3l-.4 11.1M172.2 61.4h8.1M172.5 63.1l.4-1.7 .3 1.7M172.9 61.4v32.5M172.2 93.9h8.1M172.5 92.2l.4 1.7 .3-1.7M62.5 125.7h18.1M62.9 124l.3 1.7 .4-1.7"/>
<path d="M62.5 179.8h14.4M62.9 178l.3 1.8 .4-1.8M63.2 176.2v11.9M78 170.6v8.1M78 171.3h31.2M79.8 170.9l-1.8 .4 1.8 .3M107.5 170.9l1.7 .4-1.7 .3M109.2 170.6v8.1M62.5 184.6h15.6M62.9 186.3l.3-1.7 .4 1.7M74.8 196.7l1.8 .3-1.8 .4M76.3 189.6l.3 8.1"/>
<path d="M77.3 188.6l.3 9.1M79.4 196.6l-1.8 .4 1.8 .3M81.2 196.8l-11.2 .5M106.1 196.8l11.8 .5M107.9 196.6l1.7 .4-1.8 .3M109.9 188.6l-.3 9.1M110.9 189.6l-.2 8.1M112.5 196.7l-1.8 .3 1.7 .4"/>
</g>
<g fill="#00ff3f" stroke="#00ff3f" stroke-width=".19">
<path d="M63.2 28l.3-.1z"/>
<path d="M63.2 28l.4-.2z"/>
<path d="M63.2 28l.4-.3z"/>
<path d="M63.2 28l.5-.4z"/>
<path d="M63.7 27.4l-.5 .6z"/>
<path d="M63.6 27.3l.1 .1-.5 .6z"/>
<path d="M63.5 27.2l.1 .1-.4 .7z"/>
<path d="M63.4 27.1l.1 .1-.3 .8z"/>
<path d="M63.3 27.1h.1l-.2 .9z"/>
<path d="M63.2 27.1h.1l-.1 .9z"/>
<path d="M63 27.1h.2v.9z"/>
<path d="M62.9 27.2l.1-.1 .2 .9z"/>
<path d="M62.9 27.2l.3 .8-.4-.7z"/>
<path d="M62.8 27.3l.4 .7-.4-.6z"/>
<path d="M62.8 27.4l.4 .6z"/>
<path d="M62.8 27.6l.4 .4z"/>
<path d="M62.8 27.7l.4 .3z"/>
<path d="M62.9 27.8l.3 .2z"/>
<path d="M63 27.9l.2 .1z"/>
<path d="M63.1 27.9l.1 .1z"/>
<path d="M63 17.8h.2z"/>
<path d="M63 17.8h.2l-.3 .1z"/>
<path d="M62.9 17.9l.3-.1-.4 .2z"/>
<path d="M62.8 18l.4-.2-.4 .4z"/>
<path d="M62.8 18.2l.4-.4-.4 .5z"/>
<path d="M63.2 17.8l-.4 .6v-.1z"/>
<path d="M63.2 17.8l-.3 .7-.1-.1z"/>
<path d="M63.2 17.8l-.2 .8-.1-.1z"/>
<path d="M63.2 17.8v.8h-.2z"/>
<path d="M63.2 17.8l.1 .8h-.1z"/>
<path d="M63.2 17.8l.2 .8h-.1z"/>
<path d="M63.2 17.8l.3 .7-.1 .1z"/>
<path d="M63.2 17.8l.4 .6-.1 .1z"/>
<path d="M63.2 17.8l.5 .5-.1 .1z"/>
<path d="M63.2 17.8l.5 .5z"/>
<path d="M63.2 17.8l.5 .4z"/>
<path d="M63.2 17.8l.4 .2z"/>
<path d="M63.2 17.8l.4 .1z"/>
<path d="M63.2 17.8h.3z"/>
<path d="M63.2 17.8h.1z"/>
<path d="M180.9 43.6l.1 .3z"/>
<path d="M180.9 43.6l.2 .4z"/>
<path d="M180.9 43.6l.3 .4z"/>
<path d="M180.9 43.6l.4 .5z"/>
<path d="M180.9 43.6l.6 .5z"/>
<path d="M180.9 43.6l.7 .4-.1 .1z"/>
<path d="M180.9 43.6l.8 .3-.1 .1z"/>
<path d="M180.9 43.6l.9 .2-.1 .1z"/>
<path d="M180.9 43.6l.9 .1v.1z"/>
<path d="M180.9 43.6h.9v.1z"/>
<path d="M180.9 43.6l.9-.2v.2z"/>
<path d="M180.9 43.6l.8-.3 .1 .1z"/>
<path d="M180.9 43.6l.7-.3h.1z"/>
<path d="M180.9 43.6l.6-.4 .1 .1z"/>
<path d="M181.3 43.2h.2l-.6 .4z"/>
<path d="M181.2 43.2h.1l-.4 .4z"/>
<path d="M181.1 43.3l.1-.1-.3 .4z"/>
<path d="M181.1 43.3l-.2 .3z"/>
<path d="M181 43.4l-.1 .2z"/>
<path d="M181 43.5l-.1 .1z"/>
<path d="M191 43.4l.1 .2z"/>
<path d="M190.9 43.3l.2 .3z"/>
<path d="M190.8 43.2l.3 .4z"/>
<path d="M190.7 43.2l.4 .4z"/>
<path d="M190.5 43.2h.2l.4 .4z"/>
<path d="M190.4 43.3l.1-.1 .6 .4z"/>
<path d="M190.3 43.3h.1l.7 .3z"/>
<path d="M190.3 43.3l.8 .3-.9-.2z"/>
<path d="M190.2 43.4l.9 .2h-.9z"/>
<path d="M190.2 43.6h.9l-.9 .1z"/>
<path d="M190.2 43.7l.9-.1-.9 .2z"/>
<path d="M190.2 43.8l.9-.2-.8 .3z"/>
<path d="M190.3 43.9l.8-.3-.7 .4z"/>
<path d="M190.4 44l.7-.4-.6 .5z"/>
<path d="M190.5 44.1l.6-.5z"/>
<path d="M191.1 43.6l-.4 .5z"/>
<path d="M191.1 43.6l-.3 .4z"/>
<path d="M191.1 43.6l-.2 .4z"/>
<path d="M191.1 43.6l-.1 .3z"/>
<path d="M191.1 43.6l-.1 .2z"/>
</g>
<g fill="none" stroke="#80ffff" stroke-width=".19">
<path d="M93.6 15.2v6.1M93.6 22.3v1.1M93.6 24.5v6.1M93.6 53.3v6.2M240.5 53.3v6.2M93.6 60.6v1M93.6 62.7v2.7M93.6 66.4v1.1M93.6 68.6v2.6M93.6 72.3v1.1M93.6 74.4v2.7M93.6 78.1v1.1"/>
<path d="M240.5 60.6v1M240.5 62.7v2.7M240.5 66.4v1.1M240.5 68.6v2.6M240.5 72.3v1.1M240.5 74.4v2.7M240.5 78.1v1.1M93.6 80.3v2.6M93.6 84v1.1M93.6 86.1v2.7M93.6 89.9v1M93.6 92v2.7"/>
<path d="M93.6 95.7v1.1M93.6 97.9v2.6M240.5 80.3v2.6M240.5 84v1.1M240.5 86.1v2.7M240.5 89.9v1M240.5 92v2.7M240.5 95.7v1.1M240.5 97.9v2.6M93.6 101.6v1M93.6 103.7v2.7M93.6 107.4v1.1"/>
<path d="M93.6 109.6v2.6M93.6 113.3v1.1M93.6 115.4v2.7M93.6 119.1v1.1M240.5 101.6v1M240.5 103.7v2.7M240.5 107.4v1.1M240.5 109.6v2.6M240.5 113.3v1.1M240.5 115.4v2.7M240.5 119.1v1.1M93.6 121.3v6.2"/>
<path d="M93.6 137.3v6.1M240.5 121.3v6.2M93.6 144.4v1.1M93.6 146.6v6.1M93.6 176.5v6.1M93.6 183.6v1.1M93.6 185.8v6.1"/>
</g>
<text font-size="3.1" x="217.4" y="193">CS100-□</text>
<g font-size="2.6">
<text x="61.8" y="14.4" transform="rotate(-90 61.8 14.4)">1.8</text>
<text x="61.8" y="25.1" transform="rotate(-90 61.8 25.1)">13.2</text>
<text x="61.8" y="35" transform="rotate(-90 61.8 35)">1.8</text>
<text x="178.9" y="35.9">A-A ( 1 : 1 )</text>
<text x="35.5" y="42.2">16.8</text>
<text x="92.3" y="42.2">50</text>
<text x="173.6" y="42.3">2.2</text>
<text x="183.7" y="42.2">13.1</text>
<text x="194.5" y="42.2">1.5</text>
<text x="99.6" y="52.9">A</text>
<text x="173.6" y="51">0.5</text>
<text x="202.2" y="53.1" transform="rotate(-88 202.2 53.1)">1.5</text>
<text x="71.9" y="86.6">B</text>
<text x="113.6" y="86.6">B</text>
<text x="61.9" y="92.4" transform="rotate(-90 61.9 92.4)">100</text>
<text x="171.2" y="90.9" transform="rotate(-90 171.2 90.9)">有効寸法 / Max dim. 46</text>
<text x="99.6" y="129.8">A</text>
<text x="86.8" y="163.9">B-B ( 1 : 1 )</text>
<text x="79.4" y="169.6">有効寸法 / Max dim. 44.1</text>
<text x="176.4" y="180.4">株式会社タカチ電機工業</text>
<text x="217.4" y="181.2">ポータブルプラスチックケース</text>
<text x="276.2" y="190.6">1:1</text>
<text x="61.6" y="195.7" transform="rotate(-90 61.6 195.7)">有効寸法 / Max dim. 6.8</text>
<text x="70.7" y="195.8" transform="rotate(-2 70.7 195.8)">1.5</text>
<text x="114.1" y="195.7" transform="rotate(2 114.1 195.7)">1.5</text>
<text x="164.9" y="193.1">中根</text>
<text x="182.6" y="193.1">岡本</text>
<text x="200.3" y="193.1">野村</text>
<text x="229.9" y="198.8">2023/07/05</text>
<text x="274" y="198.4">2</text>
<text x="280.3" y="198.4">4</text>
</g>
<g font-size="2.1" fill="#f00">
<text x="213.2" y="177.4">品名/Title</text>
<text x="160.8" y="187.9">承認/Approved</text>
<text x="178.8" y="188">検図/Checked</text>
<text x="196.8" y="188">製図/Created</text>
<text x="213.2" y="188">型番/Product number</text>
<text x="270.4" y="186.6">尺度/Scale</text>
<text x="270.4" y="194.3">ページ/Page</text>
<text x="213.2" y="198.6">作成日/Date</text>
</g>
<text font-size="2.1" x="277.3" y="198.2">/</text>
<text font-size="2" x="217.4" y="184.8">PORTABLE PLASTIC CASE</text>
<text font-size="1.9" x="160.9" y="202.8">本図面の著作権は株式会社タカチ電機工業に帰属します。 / Copyright (C) TAKACHI ELECTRONICS ENCLOSURE CO., LTD. All Rights Reserved.</text>
<text font-size="1.5" x="176.4" y="184.1">TAKACHI ELECTRONICS ENCLOSURE CO., LTD.</text>
</svg>
